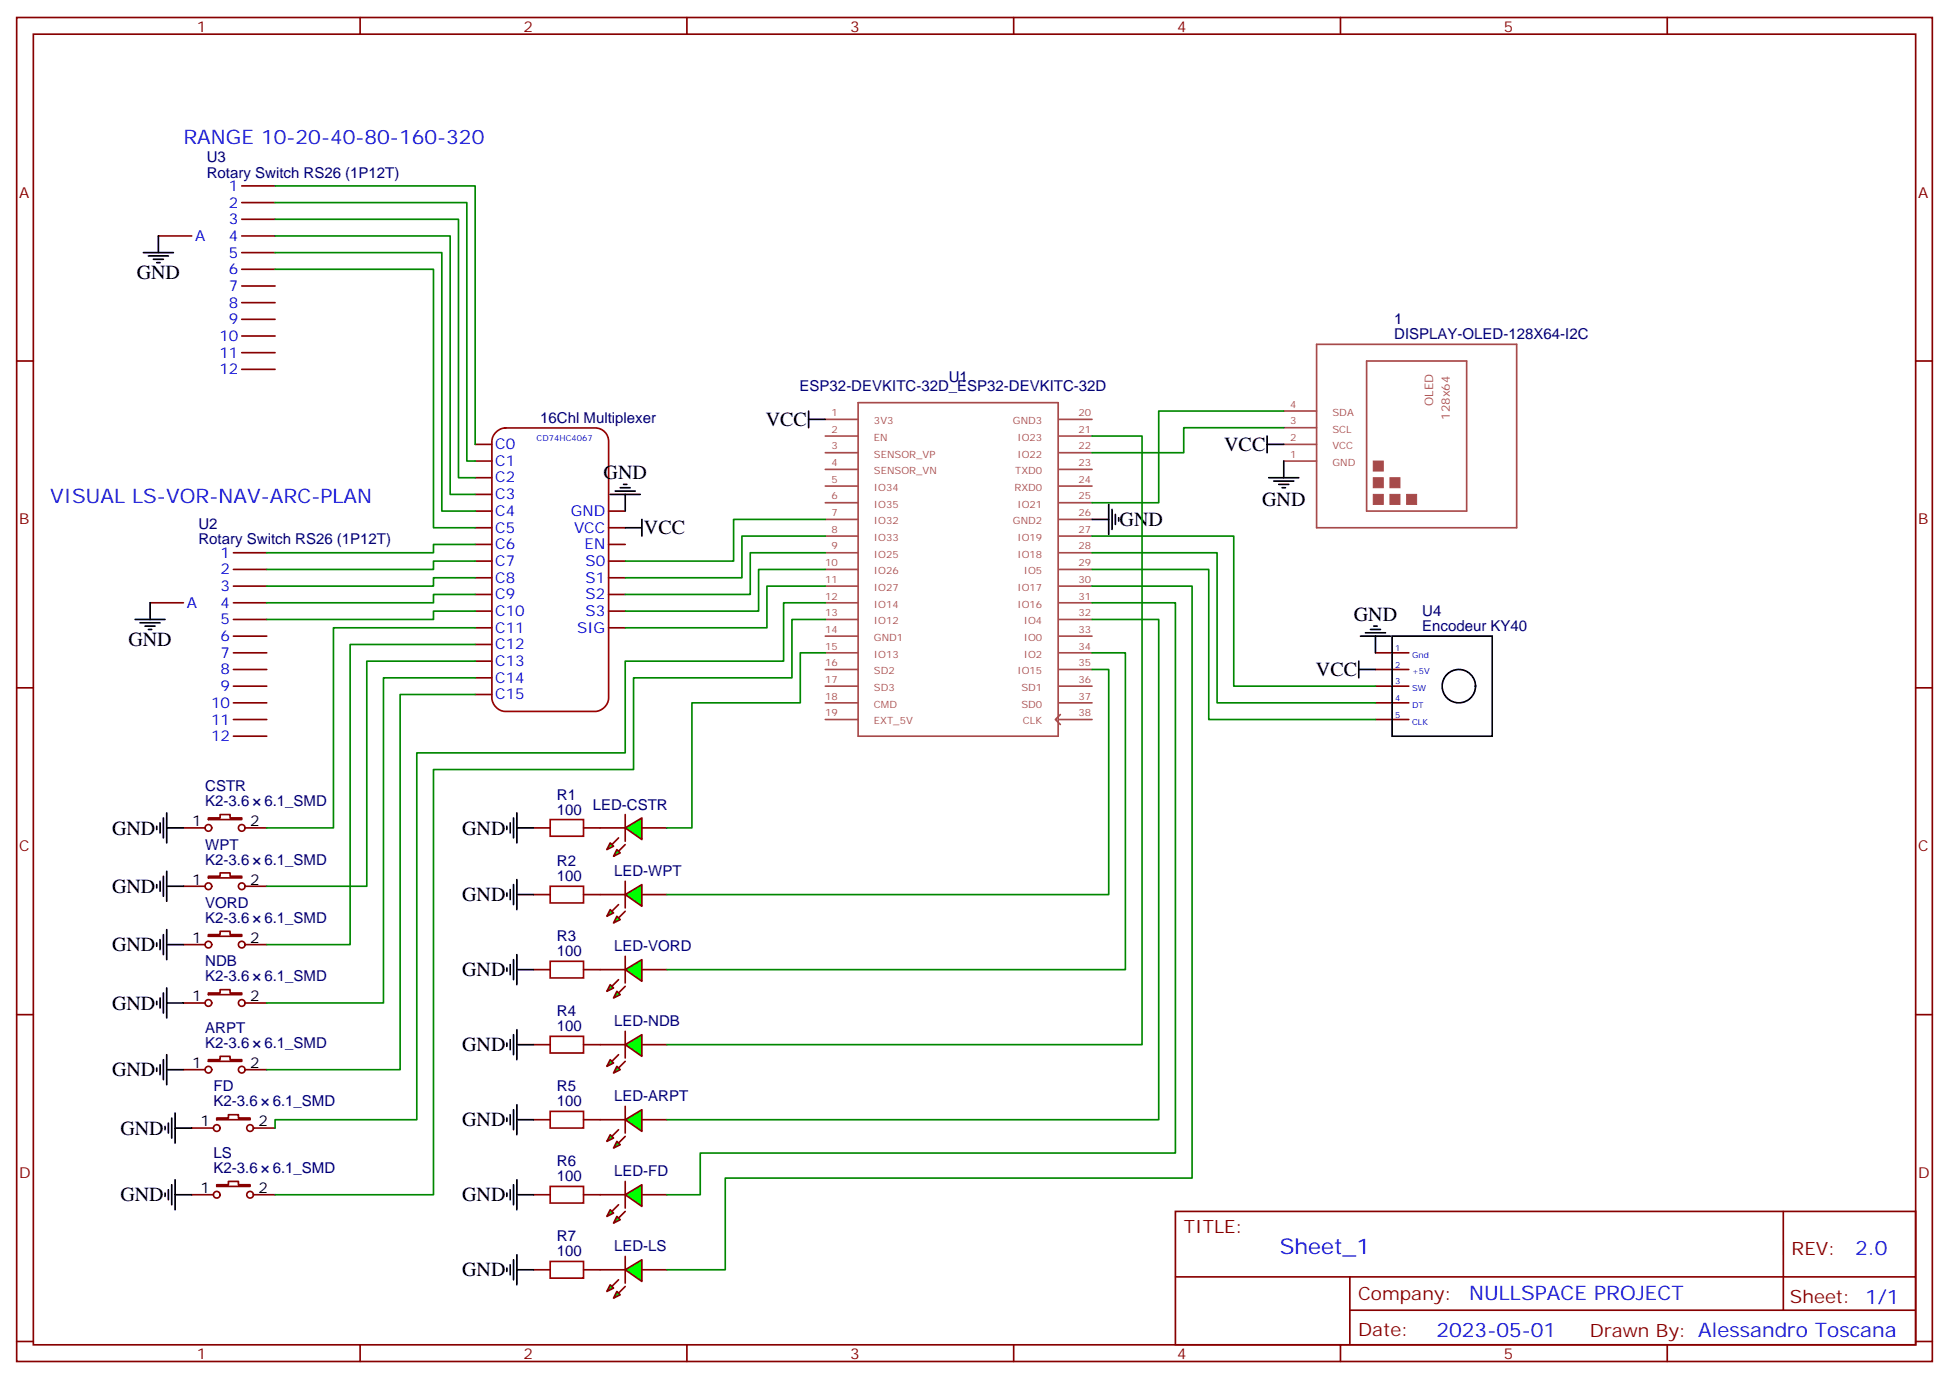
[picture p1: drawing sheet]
<svg xmlns="http://www.w3.org/2000/svg" width="412mm" height="292mm" viewBox="0 0 412 292" stroke-linecap="round" stroke-linejoin="round" font-family="sans-serif">
<g fill="none" stroke="#870000" stroke-width=".35">
<path d="M3.5 3.7h405.4v284.3h-405.4zM7.1 7.2h398.2v277.3h-398.2zM76.2 3.7v3.5M145.3 3.7v3.5M214.5 3.7v3.5M283.6 3.7v3.5M352.8 3.7v3.5M51.2 39.3h7M33.5 49.9h7.1M51.2 42.9h7M51.2 46.4h7M51.2 49.9h7"/>
<path d="M51.2 53.4h7M51.2 57h7M3.5 76.4h3.6M51.2 60.5h7M51.2 64h7M51.2 67.6h7M51.2 71.1h7M51.2 74.6h7M51.2 78.1h7M405.3 76.4h3.6M49.4 116.9h7M31.7 127.5h7.1"/>
<path d="M49.4 120.5h7M49.4 124h7M49.4 127.5h7M49.4 131.1h7M49.4 134.6h7M49.4 138.1h7M291 138.1h7.1M3.5 145.5h3.6M49.4 141.6h7M49.4 145.2h7M49.4 148.7h7M49.4 152.2h7"/>
<path d="M49.4 155.8h7M291 141.6h7.1M291 145.2h7.1M291 148.7h7.1M291 152.2h7.1M405.3 145.5h3.6M112.9 175.2h3.5M123.5 175.2h3.5M112.9 189.3h3.5M123.5 189.3h3.5M3.5 214.7h3.6M112.9 205.1h3.5"/>
<path d="M123.5 205.1h3.5M405.3 214.7h3.6M112.9 221h3.5M112.9 236.9h3.5M123.5 221h3.5M123.5 236.9h3.5M112.9 252.8h3.5M123.5 252.8h3.5M248.7 256.3h156.6v28.2h-156.6zM377.3 256.3v20.9M112.9 268.6h3.5M123.5 268.6h3.5"/>
<path d="M248.7 270.1h156.5M285.6 277.2h119.6M285.6 270.1v14.2M3.5 283.8h3.6M76.2 284.5v3.5M145.3 284.5v3.5M214.5 284.5v3.5M283.6 284.5v3.5M352.8 284.5v3.5M405.3 283.8h3.6"/>
</g>
<g fill="none" stroke="#a64a4a" stroke-width=".35">
<path d="M278.6 72.8h42.3v38.9h-42.3zM289.2 76.4h21.1v31.7h-21.1zM174.6 88.7h7M174.6 92.3h7M174.6 95.8h7M174.6 99.3h7M181.6 85.2h42.3v70.6h-42.3zM224.1 88.7h7M224.1 92.3h7M224.1 95.8h7M224.1 99.3h7M271.6 97.5h7"/>
<path d="M271.6 94h7M271.6 90.5h7M271.6 87h7M174.6 109.9h7M174.6 116.9h7M174.6 113.4h7M174.6 106.4h7M174.6 102.8h7M224.1 109.9h7M224.1 116.9h7M224.1 113.4h7M224.1 106.4h7"/>
<path d="M224.1 102.8h7M174.6 134.6h7M174.6 138.1h7M174.6 131.1h7M174.6 120.5h7M174.6 127.5h7M174.6 124h7M224.1 134.6h7M224.1 138.1h7M224.1 131.1h7M224.1 120.5h7M224.1 127.5h7"/>
<path d="M224.1 124h7M174.6 152.2h7M174.6 148.7h7M174.6 141.6h7M174.6 145.2h7M224.1 152.2h7M224.1 148.7h7M224.1 141.6h7M224.1 145.2h7M224.4 151.2l-1.1 1 1.1 1.1"/>
</g>
<g fill="#a64a4a" stroke="#a64a4a" stroke-width=".21">
<path d="M290.6 104.6h2.1v2.1h-2.1z"/>
<path d="M290.6 101.1h2.1v2.1h-2.1z"/>
<path d="M294.1 104.6h2.1v2.1h-2.1z"/>
<path d="M290.6 97.5h2.1v2.2h-2.1z"/>
<path d="M297.6 104.6h2.1v2.1h-2.1z"/>
<path d="M294.1 101.1h2.1v2.1h-2.1z"/>
</g>
<g fill="none" stroke="#000" stroke-width=".35">
<path d="M294.6 134.6h21.1v21.2h-21.1z"/>
<circle cx="308.7" cy="145.2" r="3.5"/>
</g>
<path d="M116.4 173.4h7.1v3.5h-7.1zM116.4 187.5h7.1v3.5h-7.1zM116.4 203.4h7.1v3.5h-7.1zM116.4 219.3h7.1v3.5h-7.1zM116.4 235.1h7.1v3.6h-7.1zM116.4 251h7.1v3.5h-7.1zM116.4 266.9h7.1v3.5h-7.1z" fill="none" stroke="#a10000" stroke-width=".35"/>
<path d="M132.3 175.2l3.5-2.2v4.6z" fill="#0f0" stroke="#870000" stroke-width=".35"/>
<path d="M132.3 172.3v5.7z" fill="#f00" stroke="#870000" stroke-width=".35"/>
<g fill="#870000" stroke="#870000" stroke-width=".35">
<path d="M132.3 178.7l-1.4 1.4z"/>
<path d="M130.9 177.3l-1.4 1.4z"/>
</g>
<g fill="#0f0" stroke="#870000" stroke-width=".35">
<path d="M130.5 179.7l.7 .7-1.4 .8z"/>
<path d="M129.1 178.3l.7 .7-1.4 .7z"/>
</g>
<path d="M127 175.2h5.3M135.8 175.2h5.3" fill="none" stroke="#870000" stroke-width=".35"/>
<path d="M132.3 189.3l3.5-2.2v4.6z" fill="#0f0" stroke="#870000" stroke-width=".35"/>
<path d="M132.3 186.4v5.7z" fill="#f00" stroke="#870000" stroke-width=".35"/>
<g fill="#870000" stroke="#870000" stroke-width=".35">
<path d="M130.9 194.2l1.4-1.4z"/>
<path d="M130.9 191.4l-1.4 1.4z"/>
</g>
<g fill="#0f0" stroke="#870000" stroke-width=".35">
<path d="M130.5 193.9l.7 .7-1.4 .7z"/>
<path d="M129.1 192.4l.7 .7-1.4 .8z"/>
</g>
<path d="M127 189.3h5.3M135.8 189.3h5.3" fill="none" stroke="#870000" stroke-width=".35"/>
<path d="M132.3 205.1l3.5-2.1v4.6z" fill="#0f0" stroke="#870000" stroke-width=".35"/>
<path d="M132.3 202.3v5.7z" fill="#f00" stroke="#870000" stroke-width=".35"/>
<g fill="#870000" stroke="#870000" stroke-width=".35">
<path d="M130.9 210.1l1.4-1.4z"/>
<path d="M130.9 207.3l-1.4 1.4z"/>
</g>
<g fill="#0f0" stroke="#870000" stroke-width=".35">
<path d="M130.5 209.7l.7 .7-1.4 .7z"/>
<path d="M129.1 208.3l.7 .7-1.4 .7z"/>
</g>
<path d="M127 205.1h5.3M135.8 205.1h5.3" fill="none" stroke="#870000" stroke-width=".35"/>
<path d="M132.3 221l3.5-2.1v4.6z" fill="#0f0" stroke="#870000" stroke-width=".35"/>
<path d="M132.3 218.2v5.6z" fill="#f00" stroke="#870000" stroke-width=".35"/>
<g fill="#870000" stroke="#870000" stroke-width=".35">
<path d="M130.9 226l1.4-1.5z"/>
<path d="M130.9 223.1l-1.4 1.4z"/>
</g>
<g fill="#0f0" stroke="#870000" stroke-width=".35">
<path d="M130.5 225.6l.7 .7-1.4 .7z"/>
<path d="M129.1 224.2l.7 .7-1.4 .7z"/>
</g>
<path d="M127 221h5.3M135.8 221h5.3" fill="none" stroke="#870000" stroke-width=".35"/>
<path d="M132.3 236.9l3.5-2.1v4.6z" fill="#0f0" stroke="#870000" stroke-width=".35"/>
<path d="M132.3 234.1v5.6z" fill="#f00" stroke="#870000" stroke-width=".35"/>
<g fill="#870000" stroke="#870000" stroke-width=".35">
<path d="M130.9 241.8l1.4-1.4z"/>
<path d="M130.9 239l-1.4 1.4z"/>
</g>
<g fill="#0f0" stroke="#870000" stroke-width=".35">
<path d="M130.5 241.5l.7 .7-1.4 .7z"/>
<path d="M129.1 240.1l.7 .7-1.4 .7z"/>
</g>
<path d="M127 236.9h5.3M135.8 236.9h5.3" fill="none" stroke="#870000" stroke-width=".35"/>
<path d="M132.3 252.8l3.5-2.2v4.6z" fill="#0f0" stroke="#870000" stroke-width=".35"/>
<path d="M132.3 249.9v5.7z" fill="#f00" stroke="#870000" stroke-width=".35"/>
<g fill="#870000" stroke="#870000" stroke-width=".35">
<path d="M130.9 257.7l1.4-1.4z"/>
<path d="M130.9 254.9l-1.4 1.4z"/>
</g>
<g fill="#0f0" stroke="#870000" stroke-width=".35">
<path d="M130.5 257.4l.7 .7-1.4 .7z"/>
<path d="M129.1 255.9l.7 .7-1.4 .8z"/>
</g>
<path d="M127 252.8h5.3M135.8 252.8h5.3" fill="none" stroke="#870000" stroke-width=".35"/>
<path d="M132.3 268.6l3.5-2.1v4.6z" fill="#0f0" stroke="#870000" stroke-width=".35"/>
<path d="M132.3 265.8v5.7z" fill="#f00" stroke="#870000" stroke-width=".35"/>
<g fill="#870000" stroke="#870000" stroke-width=".35">
<path d="M130.9 273.6l1.4-1.4z"/>
<path d="M130.9 270.8l-1.4 1.4z"/>
</g>
<g fill="#0f0" stroke="#870000" stroke-width=".35">
<path d="M130.5 273.2l.7 .7-1.4 .7z"/>
<path d="M129.1 271.8l.7 .7-1.4 .7z"/>
</g>
<g fill="none" stroke="#870000" stroke-width=".35">
<path d="M100.5 94h3.6M100.5 97.5h3.6M100.5 101.1h3.6M100.5 104.6h3.6M100.5 108.1h3.6M100.5 111.7h3.6M100.5 115.2h3.6M100.5 118.7h3.6M128.8 108.1h3.5M128.8 111.7h3.5M128.8 115.2h3.5M128.8 118.7h3.5"/>
<path d="M100.5 122.2h3.6M100.5 125.8h3.6M100.5 129.3h3.6M100.5 132.8h3.6M100.5 136.3h3.6M100.5 139.9h3.6M128.8 122.2h3.5M128.8 125.8h3.5M128.8 129.3h3.5M128.8 132.8h3.5M100.5 143.4h3.6M100.5 146.9h3.6"/>
<path d="M38.8 175.2h4.6M44.1 173h2.5v-.7h2.1v.7h2.5v.4h-7.1zM51.9 175.2h4.5M38.8 187.5h4.6M38.8 199.8h4.6M44.1 185.4h2.5v-.7h2.1v.7h2.5v.3h-7.1zM44.1 197.7h2.5v-.7h2.1v.7h2.5v.4h-7.1zM51.9 187.5h4.5M51.9 199.8h4.5M38.8 212.2h4.6M44.1 210.1h2.5v-.7h2.1v.7h2.5v.3h-7.1zM51.9 212.2h4.5"/>
<path d="M38.8 226.3h4.6M40.6 238.7h4.6M44.1 224.2h2.5v-.7h2.1v.7h2.5v.3h-7.1zM45.9 236.5h2.4v-.7h2.1v.7h2.5v.4h-7zM51.9 226.3h4.5M53.6 238.7h4.6M40.6 252.8h4.6M45.9 250.6h2.4v-.7h2.1v.7h2.5v.4h-7zM53.6 252.8h4.6M127 268.6h5.3M135.8 268.6h5.3"/>
<circle cx="44.1" cy="175.2" r=".71"/>
<circle cx="51.2" cy="175.2" r=".71"/>
<circle cx="44.1" cy="199.8" r=".71"/>
<circle cx="44.1" cy="187.5" r=".71"/>
<circle cx="51.2" cy="199.8" r=".71"/>
<circle cx="51.2" cy="187.5" r=".71"/>
<circle cx="44.1" cy="212.2" r=".71"/>
<circle cx="51.2" cy="212.2" r=".71"/>
<circle cx="44.1" cy="226.3" r=".71"/>
<circle cx="45.9" cy="238.7" r=".71"/>
<circle cx="51.2" cy="226.3" r=".71"/>
<circle cx="52.9" cy="238.7" r=".71"/>
<circle cx="45.9" cy="252.8" r=".71"/>
<circle cx="52.9" cy="252.8" r=".71"/>
</g>
<path d="M104.8 91.6a2.99 2.99 0 0 1 2.1-1.1h19.1a2.82 2.82 0 0 1 2.8 2.9v54.3a3 3 0 0 1-2.8 2.8h-19.1a3 3 0 0 1-2.8-2.8v-54.3l.1-.7z" fill="none" stroke="#900" stroke-width=".35"/>
<g fill="none" stroke="#008700" stroke-width=".35">
<path d="M58.2 39.3h42.3v54.7M58.2 42.9h40.6v54.6h1.7M58.2 46.4h38.8v54.7h3.5M58.2 49.9h37v54.7h5.3M58.2 53.4h35.3v54.7h7M58.2 57h33.5v54.7h8.8M231.1 92.3h10.6v128.7h-100.6M271.6 90.5h-21.1v5.3h-19.4M271.6 87h-26.4v19.4h-14.1M100.5 115.2h-8.8v1.7h-35.3M100.5 118.7h-8.8v1.8h-35.3M174.6 109.9h-19.4v8.8h-22.9"/>
<path d="M174.6 113.4h-17.6v8.8h-24.7M174.6 116.9h-15.9v8.9h-26.4M231.1 116.9h26.4v31.8h33.5M231.1 113.4h30v31.8h29.9M100.5 122.2h-8.8v1.8h-35.3M100.5 125.8h-8.8v1.7h-35.3M100.5 129.3h-8.8v1.8h-35.3M100.5 132.8h-29.9v42.4h-14.2M100.5 136.3h-26.4v63.5h-17.7M100.5 139.9h-22.9v47.6h-21.2M174.6 120.5h-14.1v8.8h-28.2M174.6 124h-12.3v8.8h-30"/>
<path d="M174.6 127.5h-8.8v12.4h-33.5v19.4h-44.1v77.6h-30v1.8M174.6 131.1h-7v12.3h-33.5v19.4h-42.4v90h-33.5M174.6 138.1h-5.3v10.6h-22.9v26.5h-5.3M231.1 138.1h7v67h-97M231.1 131.1h14.1v105.8h-104.1M231.1 127.5h17.6v116.4h-100.5v8.9h-7.1M231.1 124h21.1v125.2h-98.7v19.4h-12.4M231.1 120.5h24.7v31.7h35.2M100.5 143.4h-19.4v68.8h-24.7M100.5 146.9h-15.8v79.4h-28.3M231.1 141.6h3.5v47.7h-93.5"/>
</g>
<g fill="none" stroke="#000" stroke-width=".35">
<path d="M30.3 53.4h6.4M31.4 54.2h4.2M32.5 54.9h2.1M33.2 55.6h.7M33.5 49.9v3.5M171.1 88.7h3.5M171.1 87v3.5M268.1 94h3.5M268.1 92.3v3.5M271.6 97.5v3.6M129.1 104.6h6.4M130.2 103.9h4.2"/>
<path d="M131.2 103.2h2.1M131.9 102.5h.7M132.3 111.7h3.5M132.3 104.6v3.5M135.8 109.9v3.5M231.1 109.9h3.5M234.6 106.7v6.4M235.3 107.8v4.2M236 108.8v2.1M236.7 109.5v.7M268.5 101.1h6.3M269.5 101.8h4.3"/>
<path d="M270.6 102.5h2.1M271.3 103.2h.7M28.6 131.1h6.3M29.6 131.8h4.3M30.7 132.5h2.1M31.4 133.2h.7M31.7 127.5v3.6M287.5 139.9v3.5M287.9 134.6h6.3M288.9 133.9h4.3M290 133.2h2.1M290.7 132.5h.7"/>
<path d="M291 134.6v3.5M287.5 141.6h3.5M33.2 174.8v.7M33.9 174.1v2.1M34.6 173v4.3M35.3 175.2h3.5M35.3 172v6.3M107.2 174.8v.7M107.9 174.1v2.1M108.7 173v4.3M109.4 175.2h3.5M109.4 172v6.3"/>
<path d="M33.2 187.1v.8M33.2 199.5v.7M33.9 186.4v2.2M33.9 198.8v2.1M34.6 185.4v4.2M34.6 197.7v4.3M35.3 184.3v6.4M35.3 196.7v6.3M35.3 187.5h3.5M35.3 199.8h3.5M107.2 188.9v.7M107.9 188.2v2.1"/>
<path d="M108.7 187.1v4.3M109.4 186.1v6.3M109.4 189.3h3.5M33.2 211.8v.7M33.9 211.1v2.2M34.6 210.1v4.2M35.3 209v6.4M35.3 212.2h3.5M107.2 204.8v.7M107.9 204.1v2.1M107.9 220v2.1M108.7 203v4.3"/>
<path d="M108.7 218.9v4.2M109.4 202v6.3M109.4 217.8v6.4M109.4 205.1h3.5M33.2 226v.7M33.9 225.2v2.2M34.6 224.2v4.2M34.9 238.3v.7M35.3 223.1v6.4M35.3 226.3h3.5M35.6 237.6v2.1M36.3 236.5v4.3"/>
<path d="M37 238.7h3.6M37 235.5v6.3M107.2 220.7v.7M107.2 236.5v.7M107.9 235.8v2.1M108.7 234.8v4.2M109.4 233.7v6.4M109.4 221h3.5M109.4 236.9h3.5M34.9 252.4v.7M35.6 251.7v2.1M36.3 250.6v4.3"/>
<path d="M37 249.6v6.3M37 252.8h3.6M107.2 252.4v.7M107.9 251.7v2.1M108.7 250.6v4.3M109.4 252.8h3.5M109.4 249.6v6.3M107.2 268.3v.7M107.9 267.6v2.1M108.7 266.5v4.3M109.4 265.5v6.3M109.4 268.6h3.5"/>
</g>
<text font-size="4.6" fill="#00f" x="270.8" y="265.3">Sheet_1</text>
<g font-size="4.2" fill="#00f">
<text x="38.8" y="30.5">RANGE 10-20-40-80-160-320</text>
<text x="10.6" y="106.4">VISUAL LS-VOR-NAV-ARC-PLAN</text>
<text x="392.5" y="265.6">2.0</text>
<text x="310.9" y="275.1">NULLSPACE PROJECT</text>
<text x="304" y="282.9">2023-05-01</text>
</g>
<g font-size="4.2">
<text x="28.9" y="59.1">GND</text>
<text x="162" y="90.1">VCC</text>
<text x="259" y="95.4">VCC</text>
<text x="127.7" y="101.3">GND</text>
<text x="267.1" y="107.1">GND</text>
<text x="136.2" y="113">VCC</text>
<text x="236.9" y="111.3">GND</text>
<text x="286.5" y="131.3">GND</text>
<text x="27.2" y="136.7">GND</text>
<text x="278.4" y="143">VCC</text>
<text x="23.7" y="176.6">GND</text>
<text x="97.8" y="176.6">GND</text>
<text x="23.7" y="188.9">GND</text>
<text x="97.8" y="190.7">GND</text>
<text x="23.7" y="201.3">GND</text>
<text x="97.8" y="206.6">GND</text>
<text x="23.7" y="213.6">GND</text>
<text x="23.7" y="227.7">GND</text>
<text x="97.8" y="222.4">GND</text>
<text x="97.8" y="238.3">GND</text>
<text x="25.5" y="240.1">GND</text>
<text x="25.5" y="254.2">GND</text>
<text x="97.8" y="254.2">GND</text>
<text x="97.8" y="270.1">GND</text>
</g>
<g font-size="3.9" fill="#800">
<text x="250.5" y="260.9">TITLE:</text>
<text x="379.1" y="265.6">REV:</text>
<text x="287.4" y="275.1">Company:</text>
<text x="378.7" y="275.7">Sheet: 1/1</text>
<text x="287.4" y="282.8">Date:</text>
<text x="336.4" y="282.8">Draw</text>
<text x="346.6" y="282.8">n By: Alessandro Toscana</text>
</g>
<g font-size="3.2" fill="#800">
<text x="41.6" y="6.7">1</text>
<text x="110.8" y="6.7">2</text>
<text x="179.9" y="6.7">3</text>
<text x="249.1" y="6.7">4</text>
<text x="318.2" y="6.7">5</text>
<text x="4.1" y="41.8">A</text>
<text x="405.9" y="41.8">A</text>
<text x="4.1" y="110.9">B</text>
<text x="405.9" y="110.9">B</text>
<text x="4.1" y="180.1">C</text>
<text x="405.9" y="180.1">C</text>
<text x="4.1" y="249.2">D</text>
<text x="405.9" y="249.2">D</text>
<text x="41.6" y="287.5">1</text>
<text x="110.8" y="287.5">2</text>
<text x="179.9" y="287.5">3</text>
<text x="249.1" y="287.5">4</text>
<text x="318.2" y="287.5">5</text>
</g>
<g font-size="3.2" fill="#000080">
<text x="43.8" y="34.3">U3</text>
<text x="43.8" y="37.6">Rotary Switch RS26 (1P12T)</text>
<text x="295" y="71.8">DISPLAY-OLED-128X64-I2C</text>
<text x="295" y="68.6">1</text>
<text x="169.2" y="82.8">ESP32-DEVKITC-32D_ESP32-DEVKITC-32D</text>
<text x="200.7" y="80.9">U1</text>
<text x="114.3" y="89.5">16Chl Multiplexer</text>
<text x="42" y="112">U2</text>
<text x="42" y="115.2">Rotary Switch RS26 (1P12T)</text>
<text x="300.9" y="130.4">U4</text>
<text x="300.9" y="133.5">Encodeur KY40</text>
<text x="43.4" y="167.4">CSTR</text>
<text x="43.4" y="170.6">K2-3.6</text>
<text x="55.9" y="170.6">6.1_SMD</text>
<text x="117.8" y="172.3">100</text>
<text x="117.8" y="169.2">R1</text>
<text x="125.4" y="171.3">LED-CSTR</text>
<text x="43.4" y="179.7">WPT</text>
<text x="43.4" y="182.9">K2-3.6</text>
<text x="55.9" y="182.9">6.1_SMD</text>
<text x="117.8" y="183.3">R2</text>
<text x="129.9" y="185.4">LED-WPT</text>
<text x="117.8" y="186.4">100</text>
<text x="43.4" y="195.3">K2-3.6</text>
<text x="43.4" y="192.1">VORD</text>
<text x="55.9" y="195.3">6.1_SMD</text>
<text x="117.8" y="202.3">100</text>
<text x="117.8" y="199.1">R3</text>
<text x="129.9" y="201.3">LED-VORD</text>
<text x="43.4" y="207.6">K2-3.6</text>
<text x="43.4" y="204.4">NDB</text>
<text x="55.9" y="207.6">6.1_SMD</text>
<text x="117.8" y="215">R4</text>
<text x="43.4" y="221.7">K2-3.6</text>
<text x="43.4" y="218.5">ARPT</text>
<text x="55.9" y="221.7">6.1_SMD</text>
<text x="117.8" y="218.2">100</text>
<text x="129.9" y="217.1">LED-NDB</text>
<text x="45.2" y="230.9">FD</text>
<text x="117.8" y="230.9">R5</text>
<text x="129.9" y="233">LED-ARPT</text>
<text x="45.2" y="234.1">K2-3.6</text>
<text x="57.7" y="234.1">6.1_SMD</text>
<text x="117.8" y="234.1">100</text>
<text x="45.2" y="245">LS</text>
<text x="45.2" y="248.2">K2-3.6</text>
<text x="57.7" y="248.2">6.1_SMD</text>
<text x="117.8" y="249.9">100</text>
<text x="117.8" y="246.8">R6</text>
<text x="129.9" y="248.9">LED-FD</text>
<text x="117.8" y="262.6">R7</text>
<text x="117.8" y="265.8">100</text>
<text x="129.9" y="264.8">LED-LS</text>
</g>
<g font-size="3.2" fill="#00f">
<text x="48.4" y="40.4">1</text>
<text x="48.4" y="43.9">2</text>
<text x="48.4" y="47.4">3</text>
<text x="41.3" y="51">A</text>
<text x="48.4" y="51">4</text>
<text x="48.4" y="54.5">5</text>
<text x="48.4" y="58">6</text>
<text x="48.4" y="61.6">7</text>
<text x="48.4" y="65.1">8</text>
<text x="48.4" y="68.6">9</text>
<text x="46.4" y="72.1">10</text>
<text x="46.4" y="75.7">11</text>
<text x="46.4" y="79.2">12</text>
<text x="104.8" y="95">C0</text>
<text x="104.8" y="98.5">C1</text>
<text x="104.8" y="102.1">C2</text>
<text x="104.8" y="105.6">C3</text>
<text x="104.8" y="109.1">C4</text>
<text x="104.8" y="112.7">C5</text>
<text x="120.8" y="109.1">GND</text>
<text x="121.5" y="112.7">VCC</text>
<text x="46.7" y="118">1</text>
<text x="104.8" y="116.2">C6</text>
<text x="104.8" y="119.7">C7</text>
<text x="123.7" y="116.2">EN</text>
<text x="123.9" y="119.7">S0</text>
<text x="46.7" y="121.5">2</text>
<text x="46.7" y="125.1">3</text>
<text x="104.8" y="123.2">C8</text>
<text x="123.9" y="123.2">S1</text>
<text x="39.5" y="128.6">A</text>
<text x="46.7" y="128.6">4</text>
<text x="104.8" y="126.8">C9</text>
<text x="104.8" y="130.3">C10</text>
<text x="123.9" y="126.8">S2</text>
<text x="123.9" y="130.3">S3</text>
<text x="46.7" y="132.1">5</text>
<text x="46.7" y="135.6">6</text>
<text x="104.8" y="133.8">C11</text>
<text x="104.8" y="137.4">C12</text>
<text x="122.1" y="133.8">SIG</text>
<text x="46.7" y="139.2">7</text>
<text x="46.7" y="142.7">8</text>
<text x="104.8" y="140.9">C13</text>
<text x="44.7" y="149.8">10</text>
<text x="46.7" y="146.2">9</text>
<text x="104.8" y="144.4">C14</text>
<text x="104.8" y="147.9">C15</text>
<text x="44.7" y="153.3">11</text>
<text x="44.7" y="156.8">12</text>
</g>
<g font-size="3.2">
<text x="40.7" y="174.8">1</text>
<text x="52.9" y="174.8">2</text>
<text x="40.7" y="187.1">1</text>
<text x="52.9" y="187.1">2</text>
<text x="40.7" y="199.5">1</text>
<text x="52.9" y="199.5">2</text>
<text x="40.7" y="211.8">1</text>
<text x="52.9" y="211.8">2</text>
<text x="40.7" y="226">1</text>
<text x="52.9" y="226">2</text>
<text x="42.4" y="238.3">1</text>
<text x="54.7" y="238.3">2</text>
<text x="42.4" y="252.4">1</text>
<text x="54.7" y="252.4">2</text>
</g>
<g font-size="2.5" fill="#a54b4b">
<text x="303.3" y="85.8" transform="rotate(-90 303.3 85.8)">OLED</text>
<text x="306.8" y="88.8" transform="rotate(-90 306.8 88.8)">128x64</text>
</g>
<g font-size="2.1" fill="#a54b4b">
<text x="175.9" y="88">1</text>
<text x="184.9" y="89.8">3V3</text>
<text x="214.3" y="89.8">GND3</text>
<text x="228.2" y="88">20</text>
<text x="273" y="89.8">3</text>
<text x="273" y="86.3">4</text>
<text x="281.9" y="88">SDA</text>
<text x="175.9" y="91.6">2</text>
<text x="175.9" y="95.1">3</text>
<text x="184.9" y="93.3">EN</text>
<text x="215.3" y="93.3">IO23</text>
<text x="228.2" y="95.1">22</text>
<text x="228.2" y="91.6">21</text>
<text x="273" y="93.3">2</text>
<text x="281.9" y="95.1">VCC</text>
<text x="281.9" y="91.5">SCL</text>
<text x="175.9" y="98.6">4</text>
<text x="184.9" y="100.3">SENSOR_VN</text>
<text x="184.9" y="96.8">SENSOR_VP</text>
<text x="214.8" y="100.3">TXD0</text>
<text x="215.3" y="96.8">IO22</text>
<text x="228.2" y="98.6">23</text>
<text x="273" y="96.8">1</text>
<text x="281.9" y="98.6">GND</text>
<text x="175.9" y="102.1">5</text>
<text x="175.9" y="105.7">6</text>
<text x="184.9" y="103.9">IO34</text>
<text x="184.9" y="107.4">IO35</text>
<text x="214.6" y="103.9">RXD0</text>
<text x="215.3" y="107.4">IO21</text>
<text x="228.2" y="105.7">25</text>
<text x="228.2" y="102.1">24</text>
<text x="175.9" y="109.2">7</text>
<text x="175.9" y="112.7">8</text>
<text x="184.9" y="110.9">IO32</text>
<text x="214.3" y="110.9">GND2</text>
<text x="228.2" y="109.2">26</text>
<text x="228.2" y="112.7">27</text>
<text x="174.6" y="119.8">10</text>
<text x="175.9" y="116.3">9</text>
<text x="184.9" y="118">IO25</text>
<text x="184.9" y="114.5">IO33</text>
<text x="215.3" y="118">IO18</text>
<text x="215.3" y="114.5">IO19</text>
<text x="228.2" y="119.8">29</text>
<text x="228.2" y="116.3">28</text>
<text x="174.6" y="123.3">11</text>
<text x="184.9" y="121.5">IO26</text>
<text x="184.9" y="125">IO27</text>
<text x="215.3" y="125">IO17</text>
<text x="216.6" y="121.5">IO5</text>
<text x="228.2" y="123.3">30</text>
<text x="174.6" y="130.4">13</text>
<text x="174.6" y="126.8">12</text>
<text x="184.9" y="128.6">IO14</text>
<text x="215.3" y="128.6">IO16</text>
<text x="228.2" y="130.4">32</text>
<text x="228.2" y="126.8">31</text>
<text x="174.6" y="133.9">14</text>
<text x="174.6" y="137.4">15</text>
<text x="184.9" y="135.6">GND1</text>
<text x="184.9" y="132.1">IO12</text>
<text x="216.6" y="135.6">IO0</text>
<text x="216.6" y="132.1">IO4</text>
<text x="228.2" y="133.9">33</text>
<text x="228.2" y="137.4">34</text>
<text x="174.6" y="140.9">16</text>
<text x="184.9" y="139.2">IO13</text>
<text x="184.9" y="142.7">SD2</text>
<text x="215.3" y="142.7">IO15</text>
<text x="216.6" y="139.2">IO2</text>
<text x="228.2" y="140.9">35</text>
<text x="174.6" y="148">18</text>
<text x="174.6" y="144.5">17</text>
<text x="184.9" y="149.7">CMD</text>
<text x="184.9" y="146.2">SD3</text>
<text x="216.1" y="149.7">SD0</text>
<text x="216.1" y="146.2">SD1</text>
<text x="228.2" y="148">37</text>
<text x="228.2" y="144.5">36</text>
<text x="174.6" y="151.5">19</text>
<text x="184.9" y="153.3">EXT_5V</text>
<text x="216.4" y="153.3">CLK</text>
<text x="228.2" y="151.5">38</text>
</g>
<g font-size="1.8" fill="#00f">
<text x="113.5" y="93.4">CD74HC4067</text>
<text x="295.2" y="137.8">1</text>
<text x="295.2" y="141.3">2</text>
<text x="298.8" y="139.2">Gnd</text>
<text x="298.8" y="142.7">+5V</text>
<text x="295.2" y="144.8">3</text>
<text x="295.2" y="148.3">4</text>
<text x="298.8" y="146.2">SW</text>
<text x="298.8" y="149.8">DT</text>
<text x="295.2" y="151.9">5</text>
<text x="298.8" y="153.3">CLK</text>
</g>
</svg>
